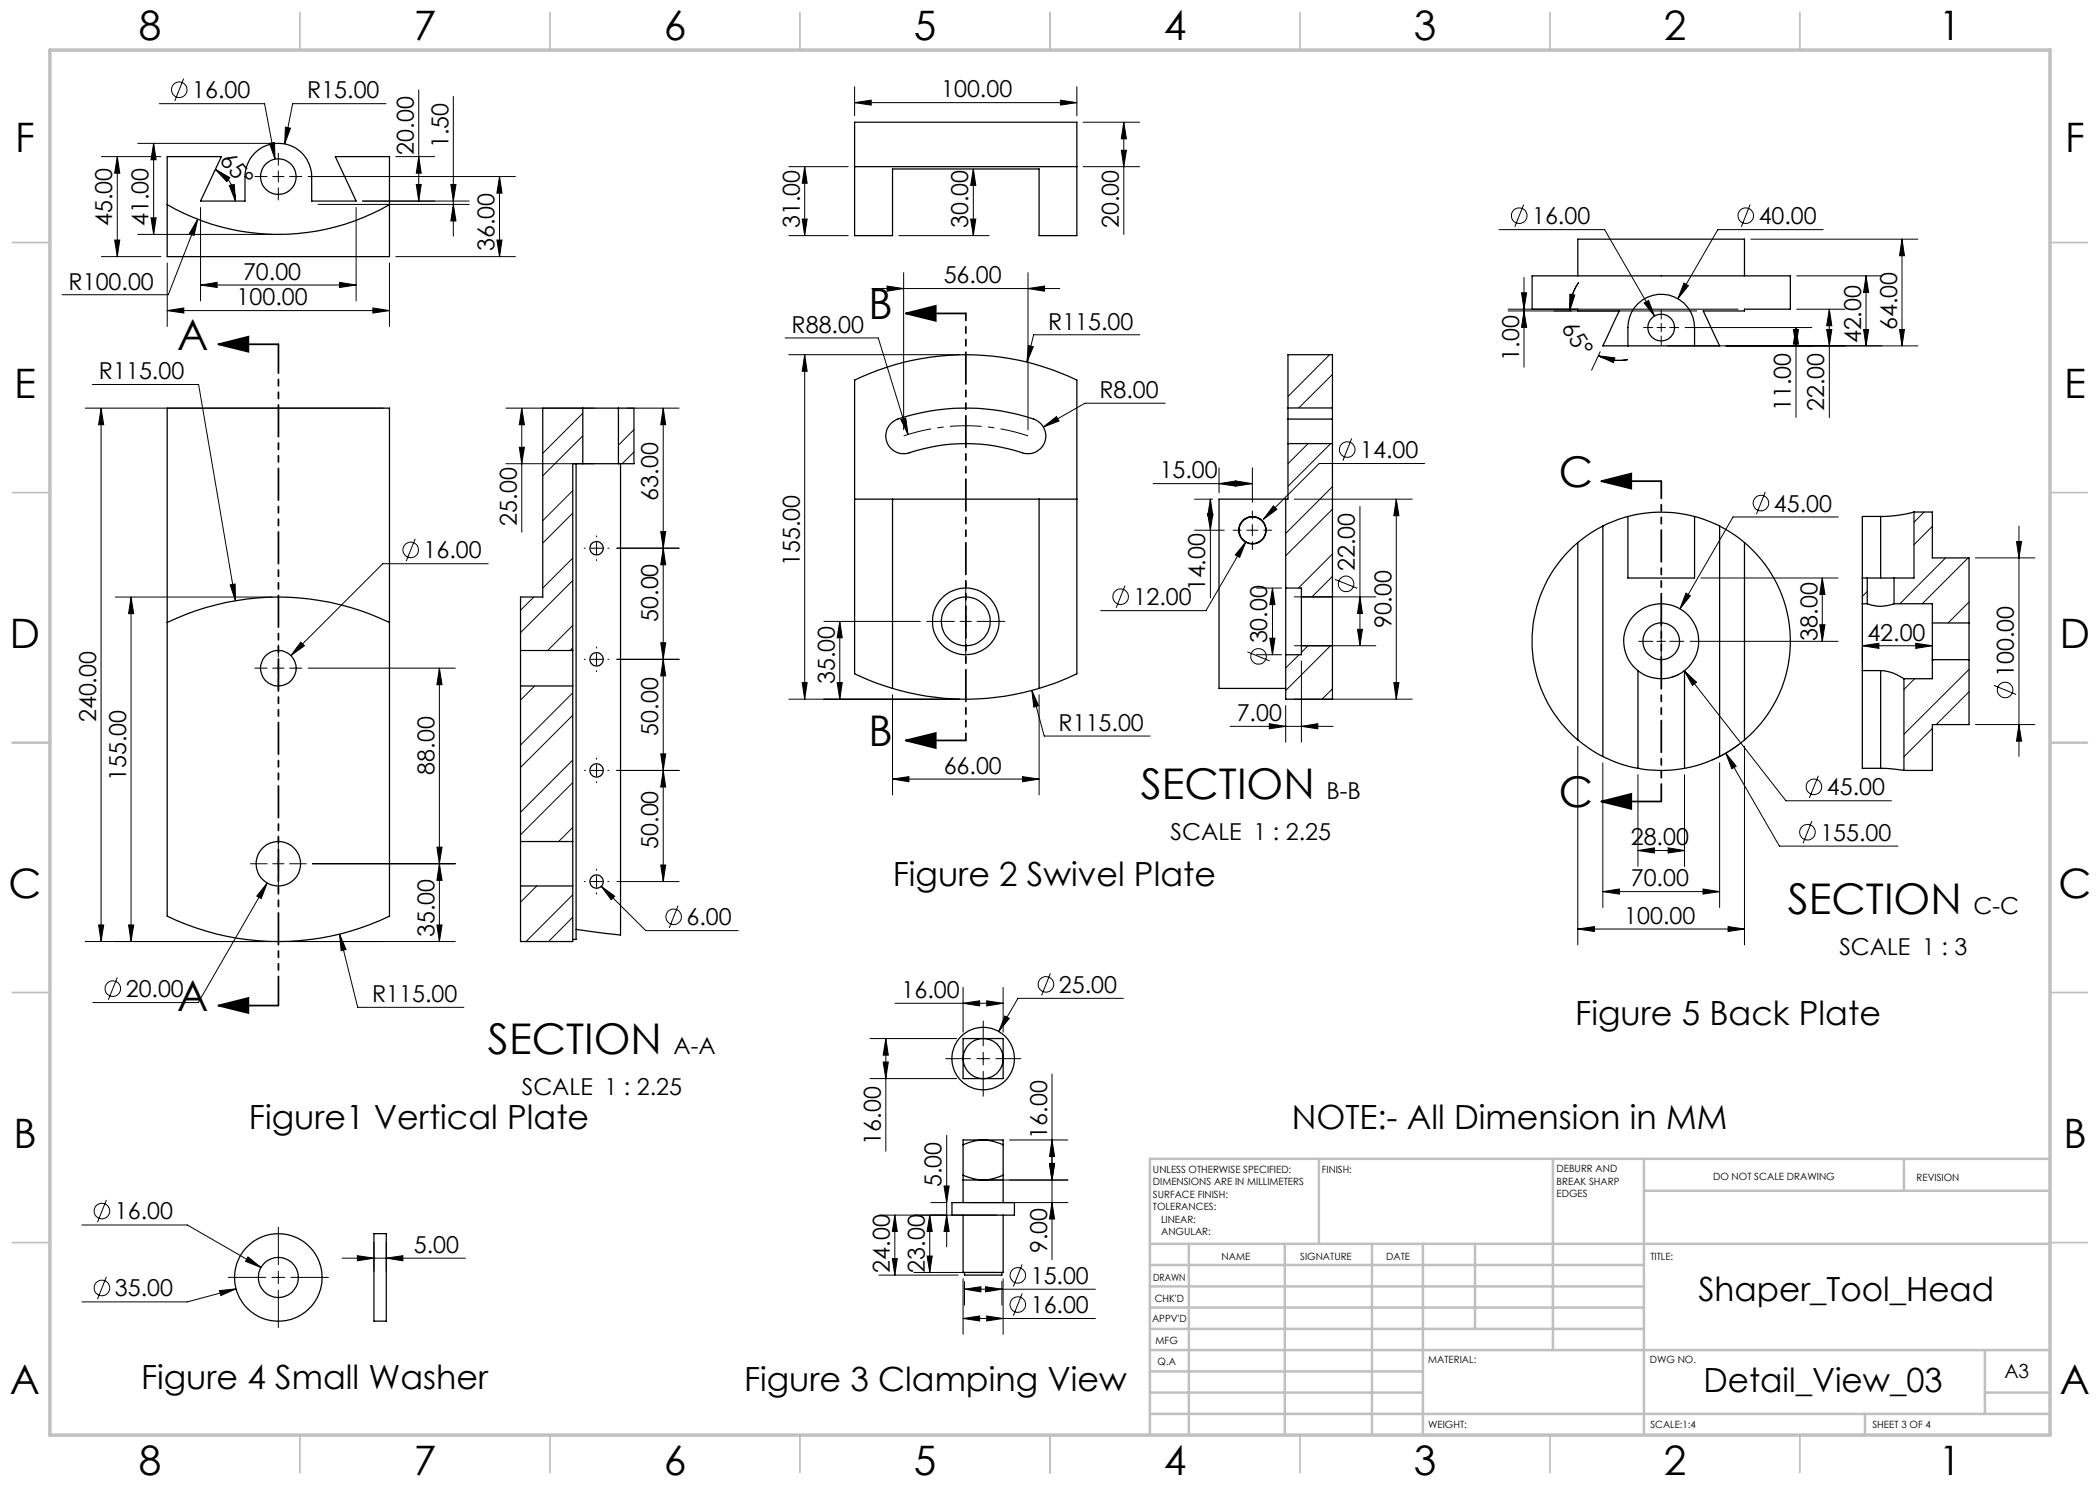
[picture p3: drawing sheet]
<svg xmlns="http://www.w3.org/2000/svg" width="420mm" height="297mm" viewBox="0 0 420 297" stroke-linecap="round" stroke-linejoin="round" font-family="sans-serif">
<g fill="none" stroke="#000" stroke-width=".2">
<path d="M36.7 15.7l-1.7 4.5M83.7 18v22.2M90.7 19.3v27.9M170.9 17.4v5.8M215.4 17.4v5.8M20.3 31.3h11.9M23.5 31.3v20M23.5 31.3l.5 3.3h-1.1zM27.6 28.7h26.8M30.7 28.7v18.2M30.7 28.7l.5 3.3h-1zM31.9 20.7h21l2.1 11.1"/>
<path d="M43.1 33.9l2.9 1.6-.6 .8zM43.1 33.9a6.9 6.9 0 0 1 4 6.3M45.9 37.1l.9-.2 .3 3.3zM51 35.3h2.4M53.9 28.7l1-.2 .1 3.3zM54.5 35.3h2.3M55.7 30.7v2.4M55.7 34.2v2.2M55.7 37.6v2.4M57.1 25.4l1 .2-1.2 3.2zM57.9 35.3h2.5M61.6 35.3h41.5"/>
<path d="M77.2 20.7h-18.7l-1.6 8.1M79.2 31.3h7.7M83.3 36.9h.9l-.5 3.3zM83.7 31.3l.5 3.3h-.9zM90.2 36.9h1l-.5 3.3zM99.9 35.3l.5 3.3h-1zM99.9 35.3v16M157.8 33.3h11.9M160.9 33.3v13.8M160.9 33.3l.5 3.4h-1zM170.9 20.5l3.3-.5v1zM170.9 20.5h44.5"/>
<path d="M194.7 33.8l.5 3.3h-1.1zM194.7 33.8v13.3M212.1 20l3.3 .5-3.3 .5zM216.6 24.4h11.3M216.6 33.3h11.3M224.3 30.1h1l-.5 3.2zM224.8 24.4v22.5M224.8 24.4l.5 3.4h-1zM20.3 51.3h11.9M22.9 48h1.1l-.5 3.3zM27.6 46.9h26.8M30.2 43.6h1l-.5 3.3z"/>
<path d="M33.4 52.6v12.7M39.5 43.8l-.7 3.3-.9-.4zM39.5 43.8l-5.8 15.1h-21.3M40.1 57l3.3-.5v1zM40.1 41.5v18.7M40.1 57h31.1M63.6 40.9h30.2M67.9 56.5l3.3 .5-3.3 .5zM71.2 41.5v18.7M72.5 40.2h21.3M77.9 52.6v12.7M79.2 51.3h23.9"/>
<path d="M90.7 40.9l.5 3.3h-1zM99.4 48h1l-.5 3.3zM157.8 47.1h11.9M160.4 43.8h1l-.5 3.3zM174.4 57.7h37.5M177.4 57.2l3.3 .5-3.3 .5zM179.8 47.1h18M180.7 54.5v31.4M194.1 43.8h1.1l-.5 3.3zM205.6 57.7l3.3-.5v1zM205.6 54.5v31.4M299.8 45.9h21.1l10 17.3"/>
<path d="M304.3 58.6h1l-.5 3.2zM304.7 40.9l-1.7 4.5M304.8 55.5v17.9M314 58.8l1 .2-1.1 3.2zM315.7 56.5a9.9 9.9 0 0 0-1.8 5.7M336.8 56.6l.9 .5-2.1 2.7zM350 40.9l-1.7 4.5M350.2 47.8h33.4M359.3 55.2h17.1M364.6 45.9h-21l-8 13.9M373.2 55.2l.5 3.3h-1zM373.2 55.2v14"/>
<path d="M380.4 47.8l.5 3.3h-1zM380.4 47.8v21.4M18.5 76.9h21.2l7.4 43.3M33.4 62.1l3.4-.5v1zM33.4 62.1h44.5M74.6 61.6l3.3 .5-3.3 .5zM157 67.6h18.6l6 19.3M157.8 70.9h34.1M160.9 70.9l.5 3.4h-1zM160.9 70.9v68.9M205.7 69.1l1 .3-1.3 3zM228 67h-21.3l-1.3 5.4"/>
<path d="M265.9 70.9l-8.3 8.4M266.5 74.9l-6.7 6.7M301.6 62.2h37.8M301.6 61.8h46M304.8 62.2l.5 3.3h-1zM319.7 71.2l3.3 .4-.3 .9zM319.7 71.2a10 10 0 0 0 5.9 .7M320 70.3l-1.7 3.7M328.7 65.5h1.9M328.8 60.6l.9-.5 1.2 3.1zM331.4 65.5h1.7M332.2 62v1.8"/>
<path d="M332.2 64.7v1.7M332.2 67.2v1.8M333.5 69.2h50.1M333.9 65.5h1.8M337 65.5h25.4M358.7 65.9h1l-.5 3.3zM359.2 65.5l.5 3.3h-1zM359.2 65.5v18M359.3 61.8h9.7M365.3 65.9h1.1l-.5 3.3zM365.9 61.8v21.7M365.9 61.8l.5 3.4h-1.1z"/>
<path d="M372.7 65.9h1l-.5 3.3zM379.9 65.9h1l-.5 3.3zM17 81.6h59.6M20.2 81.6v106.7M20.2 81.6l.5 3.3h-1zM101.2 81.6h17.7M101.2 92.7h17.7M103.9 89.5h1l-.5 3.2zM104.4 81.6l.5 3.3h-1zM104.4 81.6v24.8M108.6 81.6l-.1 .1M114.5 98.1l-6 6"/>
<path d="M116.6 82.7l-8.1 8M116.6 87.2l-8.1 8M125.4 81.6h10.4M126.8 85.9l-3.1 3.1M126.8 90.4l-2.4 2.3M132.6 81.6v94.7M132.6 81.6l.5 3.3h-.9zM180.2 83.9l1-.3 .4 3.3zM208.7 85.4l2.6-2.1 .5 .9zM230.6 96.7h19.9M233 80.6h-16l-8.3 4.8M238.9 99.8h3.6"/>
<path d="M242.1 99.8v19.8M242.1 99.8l.5 3.3h-1.1zM243.8 96.7l3.3-.5v1zM243.8 93.6v5M247.2 96.2l3.3 .5-3.3 .5zM250.5 93.6v6.8M258.9 99.8h23.5M261.6 88.7l-4 4M266.1 88.7l-8.5 8.6M266.5 97.3l-9.4 9.4M270.3 87.7l-1.7 4.4M279.3 99.8l.5 3.3h-1z"/>
<path d="M279.3 99.8v40M284.9 92.7h-21.1l-11.1 11.2M353.1 98.4l-1.8 4.4M23 119.4h31.4M26.2 119.4v68.9M26.2 119.4l.5 3.3h-1zM46 117l1-.2 .1 3.4zM83 107.8l-1.8 4.4M97.6 112.7h-21l-18.4 18.4M106.8 119.4l-2.7 2.7M114.5 111.6l-6 6M114.5 102.6l-6 6"/>
<path d="M114.5 116.1l-10.4 10.4M116.8 109.6h.3M118.2 109.6h2.2M119.3 107.2v.2M119.3 108.5v2.3M119.3 111.9v.2M121.6 109.6h.2M123.4 109.6h12.4M132.2 106.3h.9l-.5 3.3zM132.6 109.6l.5 3.4h-.9zM193.1 116.5v5.5M225 117.1l-1.8 4.5"/>
<path d="M238.9 106h6M241.5 102.8h1.1l-.5 3.2zM246.6 106h1.6M249.2 108.4l-1.3 3.1-.8-.5zM249.2 108.4l-8 13.7h-21.1M249.3 106h2.3M250.5 102.2v1.6M250.5 104.9v2.3M250.5 108.3v1.6M251.3 117.6h5M252.7 106h1.7M254.5 117.6v13.3"/>
<path d="M254.5 117.6l.5 3.3h-1zM254.7 101.2l.7 .7-2.7 2zM258.9 119.4h16.3M266.5 110.8l-6.8 6.8M266.5 101.8l-9.4 9.4M266.5 115.3l-4.1 4.1M267 115.9l4.4 1.7M272 101.3v27.8M272 119.4l.5 3.3h-1zM337.2 118.6l.9 .6-2.1 2.6zM340.2 115.6h27.4M364.5 115.6l.5 3.3h-1z"/>
<path d="M364.5 115.6v12.7M367.7 103.4h-21.1l-10.6 18.4M373.5 118.3l-1 1M384.8 102.4l-2 2.1M386.5 105.3l-3.7 3.6M389.1 111.6l-9.1 9.2M393.6 111.6l-9.1 9.2M395.1 111.6h11.9M403.3 108.3h1l-.5 3.3zM403.8 105.2v46.1M51 133.6h2.4M54.5 133.6h2.3"/>
<path d="M55.7 129v2.4M55.7 132.5v2.3M55.7 135.9v2.4M57.9 133.6h2.5M60.1 128.4l.8 .7-2.7 2zM61.6 133.6h29.5M87.9 133.6v54.7M87.9 133.6l.5 3.3h-1zM106.9 137.2l-2.8 2.8M114.5 138.6l-10.4 10.4M114.5 125.1l-5 5M114.5 129.6l-.4 .5"/>
<path d="M116.8 131.9h.3M118.2 131.9h2.2M119.3 129.4v.2M119.3 130.7v2.3M119.3 134.1v.2M121.6 131.9h.2M123.4 131.9h12.4M132.2 128.5h.9l-.5 3.4zM132.6 131.9l.5 3.3h-.9zM157.8 139.8h34.1M160.4 136.5h1l-.5 3.3zM164.8 124.3h19.3"/>
<path d="M167.4 136.5h1.1l-.5 3.3zM168 124.3l.5 3.3h-1.1zM168 124.3v15.5M178.5 139v20M185.3 124.3h5.6M192 124.3h2.3M193.1 123.2v2.2M193.1 126.5v5.6M195.4 124.3h5.5M206.4 138.1l1.3 3-.9 .3zM206.4 138.1l2.4 9.1h21.2M207.8 139v20"/>
<path d="M249.5 130.4l4.4 1.8M251.3 130.9h5M254 127.6h1l-.5 3.3zM258.9 139.8h23.5M258.9 129.1h16.3M259.8 130.9l-2.7 2.7M260.3 132.2v16.2M261.6 129.1l-1.3 1.4M266.1 129.1l-9 9M266.5 137.8l-2.1 2M271.5 125.9h1l-.5 3.2zM278.8 136.5h1l-.5 3.3z"/>
<path d="M327.7 128.3h2.9M331.4 128.3h1.7M332.2 123.8v2.8M332.2 127.4v1.7M332.2 130v2.8M333.9 128.3h2.9M335.8 134.8l-1.6 .7M336.9 134.2l2.4 2.3-.8 .6zM336.9 134.2l20.3 26h21.1M338 128.3h29.6M364 125h1l-.5 3.3zM372.5 129.1l3.3-.4v1z"/>
<path d="M372.5 129.1h14M372.5 129.5v2.8M382.9 135.7l-2.1 2.2M383.2 128.7l3.3 .4-3.3 .6zM386.5 129.5v2.8M386.8 131.9l-.3 .3M393.8 120.4l-4.2 4.2M393.8 133.9l-13 13M393.8 138.4l-6.6 6.5M398.8 137.1l4.4 1.8M114.5 152l-10.4 10.5M114.5 143l-10.4 10.5"/>
<path d="M114.5 156.5l-10.4 10.5M116.8 154.1h.3M118.2 154.1h2.2M119.3 151.6v.2M119.3 153v2.2M119.3 156.3v.3M121.6 154.1h.2M123.4 154.1h12.4M132.2 150.8h.9l-.5 3.3zM132.6 154.1l.5 3.3h-.9zM178.5 155.8l3.3-.5v1zM178.5 155.8h29.3"/>
<path d="M204.5 155.3l3.3 .5-3.3 .5zM246 145.3h20.6M253.9 144.7l3.2 .6-3.2 .5zM257.1 141.1v7.3M260.3 145.3l3.3-.6v1.1zM315.6 149.3v39.7M320.6 152.6v28.9M327.6 154.9v18.4M336.9 154.9v18.4M343.9 152.6v28.9M345.2 150.6l2 2.6-.8 .5zM345.2 150.6l10.7 18.6h23.7"/>
<path d="M347.9 148.8a24.2 24.2 0 0 1-5.6 3.2M348.9 149.3v39.7M363.7 155.1l-1.8 4.5M386.5 145.7l-5.7 5.6M395.1 144.9h11.9M403.8 144.9l.5 3.3h-1zM50.1 172.8h3.3M53.4 176.6l-1.2 3.1-.8-.5zM53.4 176.6l-13.7 23.9h-21.1M54.5 172.8h2.3M55.7 167.2v3.3M55.7 171.6v2.3"/>
<path d="M55.7 175v3.3M57.9 172.8h3.3M62.5 172.8h28.6M87.4 169.4h1l-.5 3.4zM87.9 172.8l.5 3.3h-1zM107.4 177.2l-3.3 3.2M114.5 165.5l-2.8 2.8M114.5 179l-9.3 9.3M116.8 176.3h.3M118.2 176.3h2.2M119.3 173.8v.3M119.3 175.2v2.2"/>
<path d="M119.3 178.6v.2M120.3 177.3l2.6 1.9-.7 .7zM120.3 177.3l8.9 8.8h18.4M121.6 176.3h.2M123.4 176.3h12.4M132.2 173h.9l-.5 3.3zM320.6 178.3l3.3-.5v1zM320.6 178.3h23.3M327.6 170.1l3.3-.5v1zM327.6 170.1h9.3M333.6 169.6l3.3 .5-3.3 .5zM340.6 177.8l3.3 .5-3.3 .5z"/>
<path d="M362.4 164.2l-1.8 4.5M17 188.3h74.1M19.7 185h1l-.5 3.3zM23.5 195.5l-1.8 4.5M25.7 185h1l-.5 3.3zM67.9 186.8l1.3 3.1-1 .2zM67.9 186.8l3.6 14.7h21.3M87.4 185h1l-.5 3.3zM114.5 183.4l-4.8 4.9M135.6 181.1l-1.8 4.5M192.6 197.5v8.9M200.6 197.5v8.9"/>
<path d="M210.1 194.7l-1.8 4.4M224.7 199.7h-21.1l-3.9 6.6M315.6 185.8l3.3-.5v1zM315.6 185.8h33.3M345.6 185.3l3.3 .5-3.3 .5zM174 215.7h17.3M174 207.7h17.3M176.6 212.4h1.1l-.5 3.3zM177.2 207.7l.5 3.3h-1.1zM177.2 207.7v22.6M179 200.7h21.6M189.1 211.7h5"/>
<path d="M192.6 200.7l3.3-.5v1zM195.4 211.7h2.5M196.6 204.2v5M196.6 210.5v2.5M196.6 214.3v4.9M197.3 200.2l3.3 .5-3.3 .5zM199.2 211.7h5M201 203.2l.9 .5-2.2 2.6zM210.4 214.8v37.1M21.3 240l-1.8 4.4M188.8 237.2h1l-.5 3.3zM189.3 227.1v22.3"/>
<path d="M197.9 236h15.7M201.9 228h11.7M209.9 232.7h1l-.5 3.3zM210.4 228l.5 3.3h-1zM16.4 245h21.1l14.7 8.5M21.3 255.4l-1.8 4.4M43.9 258.1l3.3-.3-3 1.3zM45.6 255.5h7.5M47.2 257.8l-9.7 2.6h-21.1M49.6 251.4l2.6 2.1-3.1-1.2zM54.4 255.5h2.5M55.7 245.5v7.4"/>
<path d="M55.7 254.2v2.5M55.7 258v7.5M58.2 255.5h7.5M68.4 251.6h24.7M71.5 251.1l3.3 .5-3.3 .6zM74.8 248.5v5.7M77.3 251.6l3.3-.5v1.1zM77.3 248.5v5.7M175.8 243h23.6M175.8 255h15.8M178.5 251.7h1l-.5 3.3zM179 243v12"/>
<path d="M179 243l.5 3.3h-1zM182.8 254.5h16.6M185.4 251.2h1l-.5 3.3zM185.9 243l.5 3.3h-1zM185.9 243v11.5M186.2 240.5h2.9M189.3 243l.5 3.3h-1zM192.6 255.8v11.1M192.9 257.8l3.3-.5v1.1zM192.9 256.3v4.7M192.9 257.8h26.2M193.9 240.5h19.7"/>
<path d="M197.1 257.3l3.3 .5-3.3 .6zM200.4 256.3v4.7M200.6 255.8v11.1M204.4 258.7l-1.7 4.4M204.4 252.9l-1.7 4.4M210.4 240.5l.5 3.3h-1zM192.6 263.7l3.3-.5v1zM192.6 263.7h26.5M197.3 263.2l3.3 .5-3.3 .5z"/>
<circle cx="35.8" cy="18" r="1.55"/>
<circle cx="303.8" cy="43.1" r="1.55"/>
<circle cx="349.1" cy="43.1" r="1.55"/>
<circle cx="269.5" cy="89.9" r="1.55"/>
<circle cx="82.2" cy="110" r="1.55"/>
<circle cx="224.1" cy="119.4" r="1.56"/>
<circle cx="269.2" cy="116.8" r="1.56"/>
<circle cx="352.2" cy="100.6" r="1.56"/>
<circle cx="251.7" cy="131.3" r="1.55"/>
<circle cx="401" cy="138" r="1.55"/>
<circle cx="362.8" cy="157.4" r="1.55"/>
<circle cx="361.5" cy="166.4" r="1.56"/>
<circle cx="22.6" cy="197.7" r="1.55"/>
<circle cx="134.7" cy="183.4" r="1.55"/>
<circle cx="209.2" cy="196.9" r="1.55"/>
<circle cx="20.4" cy="242.2" r="1.55"/>
<circle cx="20.4" cy="257.6" r="1.55"/>
<circle cx="203.6" cy="255.1" r="1.55"/>
<circle cx="203.5" cy="260.9" r="1.56"/>
</g>
<path d="M43.7 68.9l6-1.6v3zM43.7 68.9h12M181.2 62.7l5.9-1.5v3zM181.2 62.7h11.9M320.3 96.2h11.9M320.3 96.2l5.9-1.5v3zM181.2 148.1l5.9-1.5v3zM181.2 148.1h11.9M320.3 160.3h11.9M320.3 160.3l5.9-1.5v3zM43.7 201.1l6-1.5v3zM43.7 201.1h12" fill="none" stroke="#000" stroke-width=".35"/>
<path d="M180.7 87.2a39.1 39.1 0 0 1 24.9 0" fill="none" stroke="#000" stroke-width=".2" stroke-dasharray="6.3 1.3 1.3 1.3" stroke-dashoffset=".7" stroke-linecap="butt"/>
<path d="M55.7 68.8v132.3" fill="none" stroke="#000" stroke-width=".35" stroke-dasharray="6.3 1.3 1.3 1.3 1.3 1.3" stroke-dashoffset=".5"/>
<path d="M193.2 62.7v85.4" fill="none" stroke="#000" stroke-width=".35" stroke-dasharray="6.3 1.3 1.3 1.3 1.3 1.3" stroke-dashoffset="4.9"/>
<path d="M332.3 96.2v64.1" fill="none" stroke="#000" stroke-width=".35" stroke-dasharray="6.3 1.3 1.3 1.3 1.3 1.3" stroke-dashoffset="2.9"/>
<g fill="none" stroke="#c0c0c0" stroke-width=".35">
<path d="M60 2.5v7.5M110 2.5v7.5M160 2.5v7.5M210 2.5v7.5M260 2.5v7.5M310 2.5v7.5M360 2.5v7.5M2.5 48.5h7.5M410 48.5h7.5M2.5 98.5h7.5M410 98.5h7.5M2.5 148.5h7.5"/>
<path d="M410 148.5h7.5M2.5 198.5h7.5M410 198.5h7.5M2.5 248.5h7.5M410 248.5h7.5M60 287v7.5M110 287v7.5M160 287v7.5M210 287v7.5M260 287v7.5M310 287v7.5M360 287v7.5"/>
</g>
<g fill="none" stroke="#c0c0c0" stroke-width=".5">
<path d="M263.8 231.8v17M310.6 231.8v38.2M328.8 231.8v55.2M328.8 238.2h81.2M380.8 231.8v6.4M410 231.8h-180v55.2M230 248.8h180M230 257.3h98.8M230 253h98.8M237.8 248.8v38.2M257 248.8v38.2M274.4 248.8v38.2"/>
<path d="M284.6 248.8v38.2M295 248.8v17M230 265.8h98.8M230 261.5h98.8M230 278.5h54.6M230 274.3h54.6M230 270h180M397 278.5h13M397 270v12.8M230 282.8h180M373 282.8v4.2"/>
</g>
<path d="M10 10h400v277h-400z" fill="none" stroke="#c0c0c0" stroke-width=".7"/>
<g fill="#000">
<path d="M23.5 31.3l.5 3.3h-1.1zM22.9 48h1.1l-.5 3.3zM99.9 35.3l.5 3.3h-1zM99.4 48h1l-.5 3.3zM87.9 133.6l.5 3.3h-1zM87.4 169.4h1l-.5 3.4zM87.9 172.8l.5 3.3h-1zM87.4 185h1l-.5 3.3zM160.9 33.3l.5 3.4h-1zM160.4 43.8h1l-.5 3.3zM194.7 33.8l.5 3.3h-1.1zM194.1 43.8h1.1l-.5 3.3z"/>
<path d="M30.7 28.7l.5 3.3h-1zM30.2 43.6h1l-.5 3.3zM90.2 36.9h1l-.5 3.3zM90.7 40.9l.5 3.3h-1zM20.2 81.6l.5 3.3h-1zM19.7 185h1l-.5 3.3zM104.4 81.6l.5 3.3h-1zM103.9 89.5h1l-.5 3.2zM132.6 109.6l.5 3.4h-.9zM132.2 128.5h.9l-.5 3.4zM224.8 24.4l.5 3.4h-1zM224.3 30.1h1l-.5 3.2z"/>
<path d="M40.1 57l3.3-.5v1zM67.9 56.5l3.3 .5-3.3 .5zM57.1 25.4l-.2 3.4 1.2-3.2zM53.9 28.7l1.1 3.1-.1-3.3zM39.5 43.8l-1.6 2.9 .9 .4zM46 117l1.1 3.2-.1-3.4zM67.9 186.8l.3 3.3 1-.2zM170.9 20.5l3.3-.5v1zM212.1 20l3.3 .5-3.3 .5zM206.4 138.1l.4 3.3 .9-.3zM205.7 69.1l-.3 3.3 1.3-3zM180.2 83.9l1.4 3-.4-3.3zM177.4 57.2l3.3 .5-3.3 .5zM205.6 57.7l3.3-.5v1zM208.7 85.4l3.1-1.2-.5-.9zM249.2 108.4l-2.1 2.6 .8 .5zM254.7 101.2l-2 2.7 2.7-2z"/>
<path d="M45.9 37.1l.9-.2 .3 3.3zM43.1 33.9l2.9 1.6-.6 .8z"/>
<path d="M83.3 36.9h.9l-.5 3.3zM83.7 31.3l.5 3.3h-.9z"/>
<path d="M33.4 62.1l3.4-.5v1zM74.6 61.6l3.3 .5-3.3 .5z"/>
<path d="M43.7 68.9l6-1.6v3zM43.7 201.1l6-1.5v3zM181.2 62.7l5.9-1.5v3zM181.2 148.1l5.9-1.5v3z"/>
<path d="M160.9 70.9l.5 3.4h-1zM160.4 136.5h1l-.5 3.3zM168 124.3l.5 3.3h-1.1zM167.4 136.5h1.1l-.5 3.3zM359.2 65.5l.5 3.3h-1zM358.7 65.9h1l-.5 3.3zM373.2 55.2l.5 3.3h-1zM372.7 65.9h1l-.5 3.3z"/>
<path d="M304.8 62.2l.5 3.3h-1zM304.3 58.6h1l-.5 3.2zM365.3 65.9h1.1l-.5 3.3zM365.9 61.8l.5 3.4h-1.1zM379.9 65.9h1l-.5 3.3zM380.4 47.8l.5 3.3h-1z"/>
<path d="M314 58.8l1 .2-1.1 3.2zM319.7 71.2l3.3 .4-.3 .9z"/>
<path d="M247.2 96.2l3.3 .5-3.3 .5zM243.8 96.7l3.3-.5v1z"/>
<path d="M320.3 96.2l5.9-1.5v3zM320.3 160.3l5.9-1.5v3z"/>
<path d="M403.3 108.3h1l-.5 3.3zM403.8 144.9l.5 3.3h-1z"/>
<path d="M60.1 128.4l-1.9 2.7 2.7-2zM53.4 176.6l-2 2.6 .8 .5zM120.3 177.3l1.9 2.6 .7-.7z"/>
<path d="M254 127.6h1l-.5 3.3zM254.5 117.6l.5 3.3h-1z"/>
<path d="M271.5 125.9h1l-.5 3.2zM272 119.4l.5 3.3h-1z"/>
<path d="M372.5 129.1l3.3-.4v1zM383.2 128.7l3.3 .4-3.3 .6z"/>
<path d="M178.5 155.8l3.3-.5v1zM204.5 155.3l3.3 .5-3.3 .5zM192.9 257.8l3.3-.5v1.1zM197.1 257.3l3.3 .5-3.3 .6z"/>
<path d="M253.9 144.7l3.2 .6-3.2 .5zM260.3 145.3l3.3-.6v1.1zM201 203.2l-1.3 3.1 2.2-2.6zM192.6 263.7l3.3-.5v1zM197.3 263.2l3.3 .5-3.3 .5zM43.9 258.1l.3 1 3-1.3zM49.6 251.4l-.5 .9 3.1 1.2zM336.8 56.6l-1.2 3.2 2.1-2.7zM328.8 60.6l2.1 2.6-1.2-3.1zM345.2 150.6l1.2 3.1 .8-.5zM337.2 118.6l-1.2 3.2 2.1-2.6zM336.9 134.2l1.6 2.9 .8-.6zM315.6 185.8l3.3-.5v1zM345.6 185.3l3.3 .5-3.3 .5zM320.6 178.3l3.3-.5v1zM340.6 177.8l3.3 .5-3.3 .5zM327.6 170.1l3.3-.5v1zM333.6 169.6l3.3 .5-3.3 .5z"/>
<path d="M25.7 185h1l-.5 3.3zM26.2 119.4l.5 3.3h-1zM132.2 106.3h.9l-.5 3.3zM132.6 81.6l.5 3.3h-.9zM132.2 150.8h.9l-.5 3.3zM132.6 131.9l.5 3.3h-.9zM132.2 173h.9l-.5 3.3zM132.6 154.1l.5 3.3h-.9zM278.8 136.5h1l-.5 3.3zM279.3 99.8l.5 3.3h-1zM241.5 102.8h1.1l-.5 3.2zM242.1 99.8l.5 3.3h-1.1z"/>
<path d="M176.6 212.4h1.1l-.5 3.3zM177.2 207.7l.5 3.3h-1.1zM209.9 232.7h1l-.5 3.3zM210.4 228l.5 3.3h-1zM185.4 251.2h1l-.5 3.3zM185.9 243l.5 3.3h-1zM364 125h1l-.5 3.3zM364.5 115.6l.5 3.3h-1z"/>
<path d="M192.6 200.7l3.3-.5v1zM197.3 200.2l3.3 .5-3.3 .5z"/>
<path d="M77.3 251.6l3.3-.5v1.1zM71.5 251.1l3.3 .5-3.3 .6z"/>
<path d="M179 243l.5 3.3h-1zM178.5 251.7h1l-.5 3.3z"/>
<path d="M189.3 243l.5 3.3h-1zM188.8 237.2h1l-.5 3.3z"/>
<path d="M210.4 240.5l.5 3.3h-1zM209.9 232.7h1l-.5 3.3z"/>
</g>
<g fill="none" stroke="#000" stroke-width=".25">
<path d="M33.4 31.3h10.9l-4.2 8.9h8.9v-4.9a6.7 6.7 0 0 1 6.7-6.6 6.7 6.7 0 0 1 6.6 6.6v4.9h8.9l-4.1-8.9h10.8v20h-44.5zM170.9 24.4h44.5v22.7h-7.6v-13.3h-29.3v13.3h-7.6zM170.9 33.3h44.5M33.4 40.9a44.4 44.4 0 0 0 44.5 0M315.6 55.2v-7.4h33.3v7.4M325.6 69.2h-5l3.2-7h-8.2v-.4h-9.2v-6.6h51.7v6.6h-9.2v.4h-8.3l3.3 7h-5M325.6 69.2a12 12 0 0 1 .7-6.8 6.7 6.7 0 0 1 7.5-3.4 6.7 6.7 0 0 1 5.1 6.5v3.7M325.6 69.2h13.3M33.4 81.6h44.5v101.6a51.2 51.2 0 0 1-44.5 0zM115.2 92.7v95.2h-.7M116.6 81.6h7.1M116.6 92.7h7.1"/>
<path d="M116.6 81.6h-8.1v37.8h-4.4v10.7M116.6 92.7h-2.1v37.4M116.6 81.6v11.1M123.7 81.6h3.1v11.1h-3.1M123.7 81.6v11.1M124.1 92.7v94.3l-8.9-1.1M170.9 99.8h44.5M178.4 84.5a5.6 5.6 0 0 1 2.7-1.2 42.9 42.9 0 0 1 26.1 .7 3.5 3.5 0 0 1 1.7 4.5 3.5 3.5 0 0 1-4.4 2.1 35.9 35.9 0 0 0-23.1 .1 3.6 3.6 0 0 1-3.9-1.9 3.6 3.6 0 0 1 .9-4.3zM178.5 99.8v37.9M207.8 99.8v37.9M257.1 99.8v17.8M257.6 81.6v2.2"/>
<path d="M257.6 83.8v4.9M257.6 88.7v11.1h-13.8v37.9h13.3M257.6 81.6v-10.7h8.9v10.7M257.6 81.6h8.9M257.6 88.7h8.9M257.6 83.8h8.9M266.5 81.6v2.2M266.5 83.8v4.9M266.5 88.7v30.7M257.1 117.6v13.3M257.1 117.6h3.2v1.8M260.3 119.4v9.7"/>
<path d="M260.3 119.4h6.2M266.5 119.4v9.7M315.6 108.5a25.9 25.9 0 0 0 0 39.5M315.6 108.5v39.5M320.6 105.2l-2.1 1.2-2.9 2.1M320.6 105.2v46.1M325.6 103.3l-2 .6-3 1.3M325.6 103.3a26.4 26.4 0 0 1 13.3 0M325.6 103.3v12.3h13.3v-12.3M338.9 103.3l1.9 .6 3.1 1.3M343.9 105.2l3.1 1.9 1.9 1.4M343.9 105.2v46.1"/>
<path d="M348.9 108.5a25.8 25.8 0 0 1 0 39.5M348.9 108.5v39.5M372.5 115.6h1M373.5 115.6h5.3M373.5 115.6v5.2M376.1 103.3h-3.6v17.5M376.1 103.3v12.3M378.8 115.6v5.2M382.8 102.4h-.1a26.3 26.3 0 0 1-6.6 .9M382.8 102.4v13.2h-4M382.8 102.4h3.7v9.2h7.3v13M33.4 124.5a51.2 51.2 0 0 1 44.5 0"/>
<path d="M104.1 130.1v7.1M104.1 130.1h10.4M104.1 137.2v31.1M104.1 137.2h10.4M114.5 130.1v7.1M114.5 137.2v31.1M178.5 137.7a49.5 49.5 0 0 1-7.6-2.9v-58.8a51.2 51.2 0 0 1 44.5 0v58.8a47.3 47.3 0 0 1-7.6 2.9M178.5 137.7a50.8 50.8 0 0 0 29.3 0M260.3 129.1v1.8h-3.2M260.3 129.1h6.2M266.5 129.1v10.7h-9.4v-8.9M327.6 134.1a7.5 7.5 0 0 1-.9-11 7.5 7.5 0 0 1 11 0 7.5 7.5 0 0 1-.8 11"/>
<path d="M327.6 134.1a7.5 7.5 0 0 0 9.3 0M327.6 134.1v19.6M336.9 134.1v19.6M372.5 120.8v13.3M372.5 134.1v19.6h3.6M372.5 120.8h1M372.5 134.1h3.6M373.5 120.8a7.4 7.4 0 0 0 5.3 0M376.1 134.1a9.4 9.4 0 0 1 4.7 1.6M376.1 134.1v19.6M378.8 120.8h7.7v3.8M380.8 135.7v18.4"/>
<path d="M386.5 124.6v7.3M386.5 131.9v3.8h-5.7M386.5 124.6h7.3M386.5 131.9h7.3M393.8 124.6v7.3M393.8 131.9v13h-7.3v9.2h-5.7M315.6 148l2.9 2.1 2.1 1.2M320.6 151.3a24.7 24.7 0 0 0 7 2.4M327.6 153.7a25.7 25.7 0 0 0 9.3 0M343.9 151.3a24.7 24.7 0 0 1-7 2.4M348.9 148l-1.9 1.4-3.1 1.9M376.1 153.7h1.5l3.2 .4"/>
<path d="M104.1 168.3v8.9M104.1 177.2v11.1h10.4v-11.1M104.1 177.2h10.4M104.1 168.3h10.4M114.5 168.3v8.9M192.6 211.7a4 4 0 0 0 4 4M192.6 211.7v4h4M196.6 207.7a4 4 0 0 1 4 4M196.6 207.7h4v4M196.6 207.7a4 4 0 0 0-4 4M196.6 207.7h-4v4M200.6 211.7a4 4 0 0 1-4 4"/>
<path d="M200.6 211.7v4h-4M192.6 235.1l2 .6 2 .3M192.6 236h4M192.6 235.1v.9M192.6 228.9v6.2M192.6 236v4.5M196.6 236h4M196.6 228l2.1 .3 1.9 .6M196.6 228h3.5a.33 .33 0 0 1 .4 0 .33 .33 0 0 1 .1 .3v.6M196.6 228h-4v.9M196.6 228l-1.6 .2-2.4 .7M200.6 235.1l-2.4 .7-1.6 .2"/>
<path d="M200.6 235.1v.9M200.6 228.9v6.2M200.6 236v4.5M74.8 246.7h2.5v17.5h-2.5zM190.4 240.5h12.5v2.5h-12.5zM192.6 243v11.5h8v-11.5M192.9 254.5v.5h7.5v-.5"/>
<circle cx="55.7" cy="35.3" r="3.6"/>
<circle cx="332.2" cy="65.5" r="2.67"/>
<circle cx="119.3" cy="109.6" r="1.34"/>
<circle cx="250.5" cy="106.1" r="2.66"/>
<circle cx="250.5" cy="106" r="2.75"/>
<circle cx="55.7" cy="133.6" r="3.6"/>
<circle cx="119.3" cy="131.9" r="1.34"/>
<circle cx="193.2" cy="124.3" r="6.7"/>
<circle cx="193.2" cy="124.3" r="4.9"/>
<circle cx="332.2" cy="128.3" r="3.7"/>
<circle cx="119.3" cy="154.1" r="1.34"/>
<circle cx="55.7" cy="172.8" r="4.4"/>
<circle cx="119.3" cy="176.3" r="1.34"/>
<circle cx="196.6" cy="211.7" r="6.2"/>
<circle cx="55.7" cy="255.5" r="4"/>
<circle cx="55.7" cy="255.5" r="8.7"/>
</g>
<g font-size="8.5">
<text x="173.7" y="63.8">B</text>
<text x="35.5" y="70">A</text>
<text x="311.8" y="97.4">C</text>
<text x="173.7" y="149.3">B</text>
<text x="228.2" y="159.8">SECTION</text>
<text x="311.8" y="161.4">C</text>
<text x="357.6" y="182.7">SECTION</text>
<text x="35.5" y="202.3">A</text>
<text x="97.6" y="210.7">SECTION</text>
</g>
<g font-size="8.1">
<text x="27.8" y="8">8</text>
<text x="82.8" y="8">7</text>
<text x="132.8" y="8">6</text>
<text x="182.8" y="8">5</text>
<text x="232.8" y="8">4</text>
<text x="282.8" y="8">3</text>
<text x="332.8" y="8">2</text>
<text x="387.8" y="8">1</text>
<text x="3" y="30.4">F</text>
<text x="413" y="30.4">F</text>
<text x="2.8" y="79.6">E</text>
<text x="412.8" y="79.6">E</text>
<text x="2" y="129.6">D</text>
<text x="412" y="129.6">D</text>
<text x="1.7" y="179.6">C</text>
<text x="411.7" y="179.6">C</text>
<text x="2.7" y="229.6">B</text>
<text x="412.7" y="229.6">B</text>
<text x="2" y="278.9">A</text>
<text x="412" y="278.9">A</text>
<text x="27.8" y="295">8</text>
<text x="82.8" y="295">7</text>
<text x="132.8" y="295">6</text>
<text x="182.8" y="295">5</text>
<text x="232.8" y="295">4</text>
<text x="282.8" y="295">3</text>
<text x="332.8" y="295">2</text>
<text x="387.8" y="295">1</text>
</g>
<g font-size="6.7">
<text x="178.6" y="177.2">Figure 2 Swivel Plate</text>
<text x="315.1" y="205">Figure 5 Back Plate</text>
<text x="49.8" y="225.8">Figure1 Vertical Plate</text>
<text x="258.3" y="225.9">NOTE:- All Dimension in MM</text>
<text x="339.7" y="260.2">Shaper_Tool_Head</text>
<text x="28.2" y="277.8">Figure 4 Small Washer</text>
<text x="148.8" y="278.1">Figure 3 Clamping View</text>
<text x="340.7" y="278.4">Detail_View_03</text>
</g>
<g font-size="4.7">
<text x="38.4" y="19.6">16.00</text>
<text x="61.4" y="19.7">R15.00</text>
<text x="188.2" y="19.5">100.00</text>
<text x="89.7" y="29.6" transform="rotate(-90 89.7 29.6)">1.50</text>
<text x="43.8" y="32.3" transform="rotate(49 43.8 32.3)">65°</text>
<text x="82.8" y="30.9" transform="rotate(-90 82.8 30.9)">20.00</text>
<text x="22.4" y="45.2" transform="rotate(-90 22.4 45.2)">45.00</text>
<text x="29.7" y="45.2" transform="rotate(-90 29.7 45.2)">41.00</text>
<text x="159.9" y="45.6" transform="rotate(-90 159.9 45.6)">31.00</text>
<text x="193.7" y="45.6" transform="rotate(-90 193.7 45.6)">30.00</text>
<text x="223.8" y="45.6" transform="rotate(-90 223.8 45.6)">20.00</text>
<text x="306.4" y="44.8">16.00</text>
<text x="351.7" y="44.8">40.00</text>
<text x="98.9" y="50.2" transform="rotate(-90 98.9 50.2)">36.00</text>
<text x="13.7" y="57.9">R100.00</text>
<text x="48.6" y="56">70.00</text>
<text x="188.7" y="56.7">56.00</text>
<text x="47.3" y="61.1">100.00</text>
<text x="209.6" y="65.9">R115.00</text>
<text x="312.2" y="65.6" transform="rotate(57 312.2 65.6)">65°</text>
<text x="379.4" y="66" transform="rotate(-90 379.4 66)">64.00</text>
<text x="158.3" y="66.5">R88.00</text>
<text x="372.2" y="68.7" transform="rotate(-90 372.2 68.7)">42.00</text>
<text x="19.8" y="75.9">R115.00</text>
<text x="303.8" y="72.1" transform="rotate(-90 303.8 72.1)">1.00</text>
<text x="219.9" y="79.6">R8.00</text>
<text x="358.2" y="82.2" transform="rotate(-90 358.2 82.2)">11.00</text>
<text x="364.9" y="82.2" transform="rotate(-90 364.9 82.2)">22.00</text>
<text x="231.9" y="95.7">15.00</text>
<text x="272" y="91.6">14.00</text>
<text x="131.6" y="100.1" transform="rotate(-90 131.6 100.1)">63.00</text>
<text x="103.4" y="105.1" transform="rotate(-90 103.4 105.1)">25.00</text>
<text x="354.8" y="102.3">45.00</text>
<text x="84.7" y="111.7">16.00</text>
<text x="159.9" y="113.2" transform="rotate(-90 159.9 113.2)">155.00</text>
<text x="241.1" y="118.3" transform="rotate(-90 241.1 118.3)">14.00</text>
<text x="270.9" y="114.2" transform="rotate(-90 270.9 114.2)">22.00</text>
<text x="131.6" y="124.4" transform="rotate(-90 131.6 124.4)">50.00</text>
<text x="226.7" y="121">12.00</text>
<text x="278.3" y="125.7" transform="rotate(-90 278.3 125.7)">90.00</text>
<text x="253.4" y="128.7" transform="rotate(-90 253.4 128.7)">30.00</text>
<text x="363.5" y="128.1" transform="rotate(-90 363.5 128.1)">38.00</text>
<text x="373.5" y="128.1">42.00</text>
<text x="166.9" y="136.8" transform="rotate(-90 166.9 136.8)">35.00</text>
<text x="402.7" y="135.4" transform="rotate(-90 402.7 135.4)">100.00</text>
<text x="19.2" y="144.5" transform="rotate(-90 19.2 144.5)">240.00</text>
<text x="131.6" y="147.1" transform="rotate(-90 131.6 147.1)">50.00</text>
<text x="211.7" y="146.2">R115.00</text>
<text x="247.3" y="144.2">7.00</text>
<text x="86.9" y="154.9" transform="rotate(-90 86.9 154.9)">88.00</text>
<text x="188.7" y="154.8">66.00</text>
<text x="25.2" y="156.2" transform="rotate(-90 25.2 156.2)">155.00</text>
<text x="265.3" y="159.8">B-B</text>
<text x="365.4" y="159.1">45.00</text>
<text x="234.1" y="168">SCALE 1 : 2.25</text>
<text x="131.6" y="169.8" transform="rotate(-90 131.6 169.8)">50.00</text>
<text x="326.2" y="169.1">28.00</text>
<text x="364.1" y="168.1">155.00</text>
<text x="326.2" y="177.3">70.00</text>
<text x="137.3" y="185.1">6.00</text>
<text x="324.9" y="184.8">100.00</text>
<text x="394.7" y="182.7">C-C</text>
<text x="86.9" y="187.5" transform="rotate(-90 86.9 187.5)">35.00</text>
<text x="367.9" y="190.9">SCALE 1 : 3</text>
<text x="25.1" y="199.4">20.00</text>
<text x="74.4" y="200.4">R115.00</text>
<text x="180.3" y="199.6">16.00</text>
<text x="211.8" y="198.6">25.00</text>
<text x="134.7" y="210.7">A-A</text>
<text x="104.3" y="218.9">SCALE 1 : 2.25</text>
<text x="209.4" y="227.7" transform="rotate(-90 209.4 227.7)">16.00</text>
<text x="176.2" y="228.9" transform="rotate(-90 176.2 228.9)">16.00</text>
<text x="188.3" y="237.4" transform="rotate(-90 188.3 237.4)">5.00</text>
<text x="23" y="243.9">16.00</text>
<text x="82.8" y="250.6">5.00</text>
<text x="209.4" y="250.6" transform="rotate(-90 209.4 250.6)">9.00</text>
<text x="178" y="254.5" transform="rotate(-90 178 254.5)">24.00</text>
<text x="184.9" y="254.5" transform="rotate(-90 184.9 254.5)">23.00</text>
<text x="206.1" y="256.8">15.00</text>
<text x="23" y="259.3">35.00</text>
<text x="206.1" y="262.6">16.00</text>
</g>
<text font-size="3.9" x="400.9" y="275.5">A3</text>
<g font-size="2">
<text x="230.6" y="234.6">UNLESS OTHERWISE SPECIFIED:</text>
<text x="230.6" y="237.1">DIMENSIONS ARE IN MILLIMETERS</text>
<text x="230.6" y="239.6">SURFACE FINISH:</text>
<text x="264.4" y="234.6">FINISH:</text>
<text x="311.3" y="234.5">DEBURR AND</text>
<text x="311.3" y="237">BREAK SHARP</text>
<text x="311.3" y="239.5">EDGES</text>
<text x="342.6" y="236">DO NOT SCALE DRAWING</text>
<text x="383.3" y="236.2">REVISION</text>
<text x="230.6" y="242.1">TOLERANCES:</text>
<text x="232.2" y="244.6">LINEAR:</text>
<text x="232.2" y="247.1">ANGULAR:</text>
<text x="244.3" y="252">NAME</text>
<text x="260" y="251.9">SIGNATURE</text>
<text x="277.2" y="251.9">DATE</text>
<text x="330.1" y="251.9">TITLE:</text>
<text x="230.6" y="256.1">DRAWN</text>
<text x="230.9" y="260.3">CHK'D</text>
<text x="230.4" y="264.4">APPV'D</text>
<text x="231.1" y="268.8">MFG</text>
<text x="231.5" y="273">Q.A</text>
<text x="285.6" y="272.5">MATERIAL:</text>
<text x="330" y="272.5">DWG NO.</text>
<text x="285.6" y="285.5">WEIGHT:</text>
<text x="330.1" y="285.6">SCALE:1:4</text>
<text x="374.5" y="285.6">SHEET 3 OF 4</text>
</g>
</svg>
